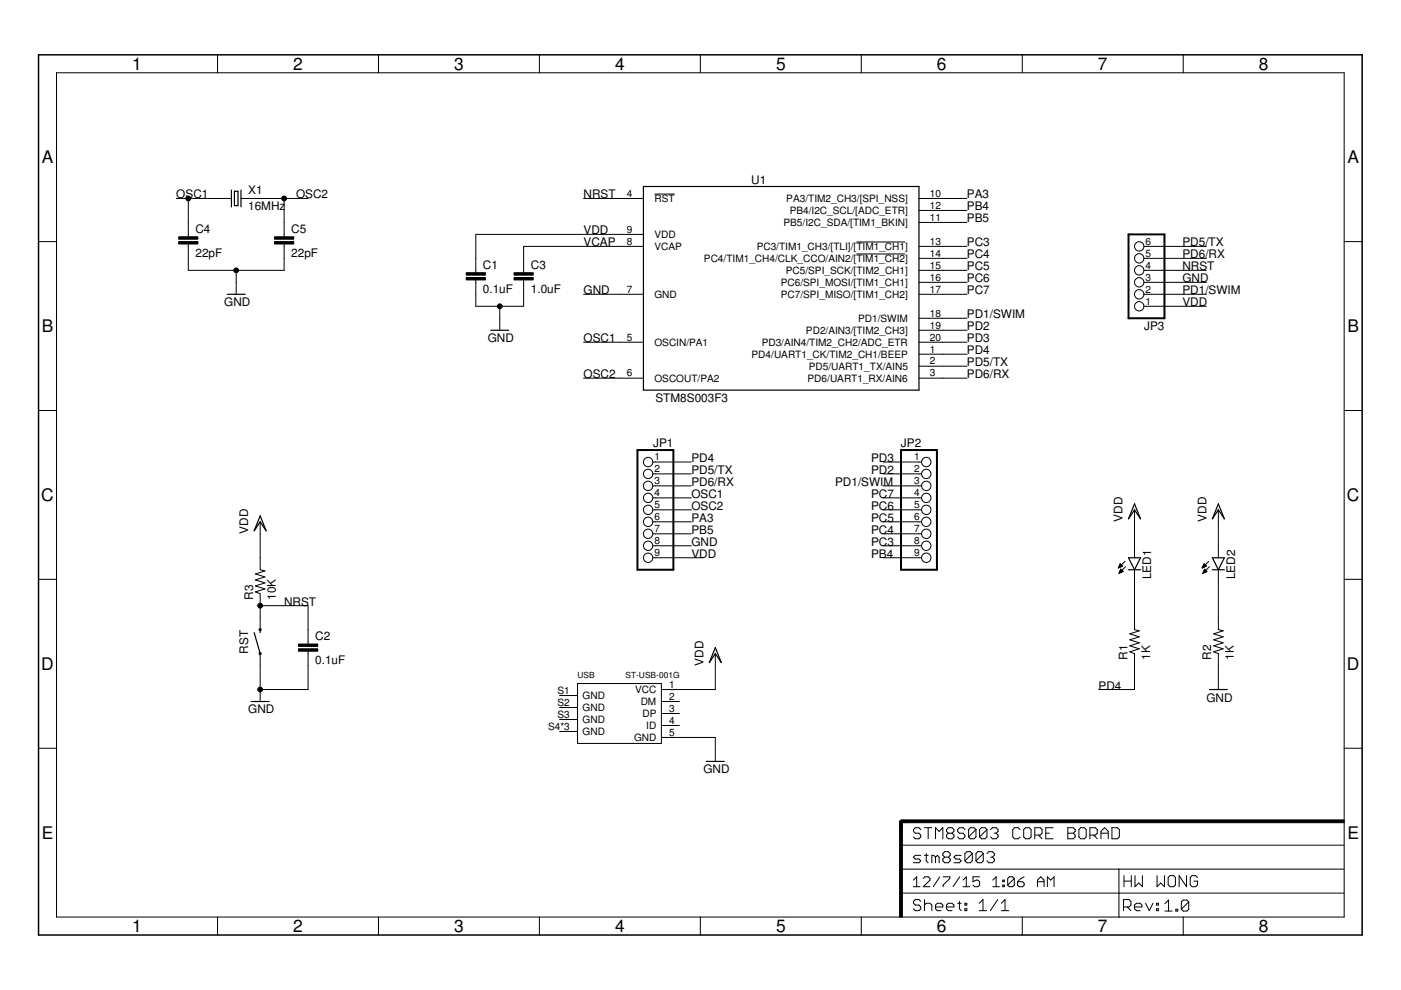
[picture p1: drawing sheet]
<svg xmlns="http://www.w3.org/2000/svg" width="297mm" height="210mm" viewBox="0 0 297 210" stroke-linecap="round" stroke-linejoin="round" font-family="sans-serif">
<g fill="none" stroke="#000" stroke-width=".21">
<path d="M12 15.4h273v179h-273zM46.1 11.6v3.8M80.2 11.6v3.8M114.4 11.6v3.8M148.5 11.6v3.8M182.6 11.6v3.8M216.7 11.6v3.8M250.9 11.6v3.8M8.2 51.2h3.8M37.4 42.1h11.7M39.9 51.7v5.6h20.3v-5.6M39.9 42.1v8.1"/>
<path d="M50.1 57.3v5.1M51.1 42.1h14.2M60.2 42.1v8.1M100.9 59.4v5.5h10.1v-5.5M123.7 42.1h12.7M136.4 49.7h-35.5v8.1M136.4 52.2h-25.4v5.6M138.8 41.1h4.2M181.5 53.8h10.4M181.6 51.3h10.3M194.8 52.2h10.2M194.8 42.1h10.2"/>
<path d="M194.8 44.6h10.2M194.8 47.2h10.2M194.8 54.8h10.2M194.8 57.3h10.2M194.8 59.9h10.2M242.5 52.2h13.3M242.5 54.8h13.3M242.5 57.3h13.3M242.5 59.9h13.3M285 51.2h3.8M106 64.9v5.1M123.7 62.4h12.7"/>
<path d="M123.7 72.6h12.7M194.8 62.4h10.2M194.8 72.6h10.2M194.8 67.5h10.2M194.8 70h10.2M194.8 75.1h10.2M194.8 77.6h10.2M242.5 62.4h13.3M242.5 64.9h13.3M8.2 87h3.8M123.7 80.2h12.7M138.4 98h8.2"/>
<path d="M187.2 98h8.2M194.8 80.2h10.2M285 87h3.8M55.2 110.6v10.2l1 .3-2.1 .6 2.1 .6-2.1 .7 2.1 .6-2.1 .6 2.1 .7-2.1 .6 1.1 .4v7.6M138.4 100.5h8.2M138.4 103h8.2M138.4 105.6h8.2M138.4 108.1h8.2M138.4 110.6h8.2M138.4 113.2h8.2M138.4 115.7h8.2M138.4 118.3h10.7"/>
<path d="M187.2 100.5h8.2M187.2 103h8.2M187.2 105.6h8.2M187.2 108.1h8.2M187.2 110.6h8.2M187.2 113.2h8.2M187.2 115.7h8.2M187.2 118.3h8.2M237.3 120h.7M237.3 119.9h.5M237.4 119.8h.3M237.4 119.6h.2"/>
<path d="M237.5 119.5l.5 .5-.9 .4zM238.5 119l-1.4 1.4M240.5 108.1v10.2M255.1 120h.7M255.1 119.9h.5M255.2 119.8h.3M255.2 119.6h.2M255.3 119.5l.5 .5-.9 .4zM256.3 119l-1.4 1.4M258.3 108.1v10.2M8.2 122.8h3.8M55.2 128.4h10.1v8.1"/>
<path d="M55.2 138.6v10.1M65.3 138.1v8.1h-10.1M151.7 138.6v7.6h-11.5M237.2 120.4h.1M237.2 120.2h.3M237.2 120.1h.6M237.3 121.5h.2M237.3 121.3h.5M237.4 121.2h.7M237.4 121.1h.6M237.5 121h.4M237.6 120.8h.2"/>
<path d="M237.6 120.7h.1M237.6 120.7l.5 .5-.9 .4zM238.6 120.2l-1.4 1.4M240.5 120.8v12.7l1.1 .3-2.1 .6 2.1 .6-2.1 .7 2.1 .6-2.1 .6 2.1 .7-2.1 .6 1 .4v7.6h-7.6M254.9 120.4h.1M255 120.2h.3M255 120.1h.6M255.1 121.5h.2M255.1 121.3h.5M255.2 121.2h.6M255.2 121.1h.6M255.3 121h.4"/>
<path d="M255.3 120.8h.3M255.4 120.7h.1M255.4 120.7l.5 .5-.9 .4zM256.4 120.2l-1.4 1.4M258.3 120.8v12.7l1 .3-2 .6 2 .6-2 .7 2 .6-2 .6 2 .7-2 .6 1 .4v7.6M285 122.8h3.8M8.2 158.6h3.8M118.6 147.5h3.8M118.6 150h3.8M118.6 152.5h3.8M118.6 155.1h3.8M122.4 144.9h17.8v12.7h-17.8z"/>
<path d="M140.2 148.7h3.8M140.2 151.3h3.8M140.2 153.8h3.8M140.2 156.4h11.5v5M285 158.6h3.8M191 179.2h94M195.2 175.9l-.4-.4h-.7l-.4 .4v.4l.4 .4h.7l.4 .4v.3l-.4 .4h-.7l-.4-.4M196 175.5h1.6M196.8 175.5v2.3M198.4 177.8v-2.3l.7 .8 .8-.8v2.3M201.1 176.7l-.4 .4v.3l.4 .4h.7l.4-.4v-.3l-.4-.4M201.1 176.7l-.4-.4v-.4l.4-.4h.7l.4 .4v.4l-.4 .4"/>
<path d="M201.1 176.7h.7M204.6 175.9l-.4-.4h-.8l-.4 .4v.4l.4 .4h.8l.4 .4v.3l-.4 .4h-.8l-.4-.4M206.9 175.9v1.5l-.4 .4h-.8l-.3-.4M206.9 175.9l-.4-.4h-.8l-.3 .4v1.5M206.9 175.9l-1.5 1.5M209.3 175.9l-.4-.4h-.8l-.4 .4v1.5M209.3 175.9v1.5l-.4 .4h-.8l-.4-.4M209.3 175.9l-1.6 1.5M210 175.9l.4-.4h.8l.4 .4v.4l-.4 .4M210.8 176.7h.4M211.2 176.7l.4 .4v.3l-.4 .4h-.8l-.4-.4M216.3 175.9l-.4-.4h-.8l-.4 .4v1.5l.4 .4h.8l.4-.4"/>
<path d="M217.4 175.5h.8l.4 .4v1.5l-.4 .4h-.8l-.4-.4v-1.5zM219.4 177.1h1.2l.3-.4v-.8l-.3-.4h-1.2v2.3M220.2 177.1l.7 .7M221.7 176.7h.8M223.3 175.5h-1.6v2.3h1.6M226.4 175.5h1.2l.4 .4v.4l-.4 .4 .4 .4v.3l-.4 .4h-1.2zM226.4 176.7h1.2M229.1 175.5h.8l.4 .4v1.5l-.4 .4h-.8l-.4-.4v-1.5zM231.1 177.1h1.1l.4-.4v-.8l-.4-.4h-1.1v2.3M231.9 177.1l.7 .7M233.4 176.7h1.6M233.4 177.8v-1.5l.8-.8 .8 .8v1.5"/>
<path d="M235.8 175.5h1.1l.4 .4v1.5l-.4 .4h-1.1zM46.1 194.4v3.8M80.2 194.4v3.8M114.4 194.4v3.8M148.5 194.4v3.8M182.6 194.4v3.8M191 189.4h94M191 184.3h94M193.7 186.6l.7-.7v2.1M193.7 188h1.4M195.2 181.4h-1.1l-.4 .3 .4 .4h.7l.4 .4-.4 .4h-1.1M195.2 191.1l-.4-.4h-.7l-.4 .4v.4l.4 .4h.7l.4 .4v.4l-.4 .4h-.7l-.4-.4"/>
<path d="M195.7 186.2l.4-.3h.7l.4 .3v.4l-1.5 1.4h1.5M196 181.4h.8M196 191.9l.4-.4h.8l.4 .4v1.2M196 190.7v2.4M196.4 181v1.5l.4 .4M198.4 181.7l-.4-.3h-.4v1.5M198.4 181.7v1.2M198.4 192.3h1.5v-.4l-.4-.4h-.8l-.3 .4v.8l.3 .4h.8M198.4 181.7l.3-.3 .4 .3v1.2M199.3 185.9l-1.4 2.1M200 185.9h1.4v.3l-1.4 1.5v.3M200.3 181.7l-.4 .4v.4l.4 .4h.8l.4-.4v-.4l-.4-.4"/>
<path d="M200.3 181.7l-.4-.3v-.4l.4-.4h.8l.4 .4v.4l-.4 .3M200.3 181.7h.8M200.7 192.3h1.5v-.4l-.4-.4h-.7l-.4 .4v.8l.4 .4h.7M203 191.5h.8M203.4 191.1v1.6l.4 .4M203.5 185.9l-1.4 2.1M203.8 181.4h-1.2l-.4 .3 .4 .4h.8l.4 .4-.4 .4h-1.2M204.2 188h1.4M204.2 186.6l.7-.7v2.1M204.6 191.5h.4v.4h-.4zM204.6 192.7h.4v.4h-.4zM206.1 181v1.5l-.4 .4h-.7l-.4-.4"/>
<path d="M206.1 181l-.4-.4h-.7l-.4 .4v1.5M206.1 181l-1.5 1.5M207.6 191.5l.8-.8v2.4M207.6 193.1h1.6M207.7 185.9h-1.4v1l.7-.3h.3l.4 .3v.8l-.4 .3h-.7l-.3-.3M208.5 181v1.5l-.4 .4h-.8l-.4-.4M208.5 181l-.4-.4h-.8l-.4 .4v1.5M208.5 181l-1.6 1.5M209.3 181l.4-.4h.7l.4 .4v.4l-.4 .3M210 181.7h.4M210.4 181.7l.4 .4v.4l-.4 .4h-.7l-.4-.4M210.5 188h1.4"/>
<path d="M210.5 186.6l.7-.7v2.1M211.5 190.7l-1.5 2.4M212.3 193.1h1.6M212.3 191.5l.8-.8v2.4M212.6 187.7h.3v.3h-.3zM212.6 186.6h.3v.3h-.3zM215.1 186.2v1.5l-.4 .3h-.7l-.3-.3M215.1 186.2l-.4-.3h-.7l-.3 .3v1.5M215.1 186.2l-1.4 1.5M215.8 186.9h1l.3 .4v.4l-.3 .3h-.7l-.3-.3zM216.7 194.4v3.8M217.1 185.9l-.6 .3-.7 .7"/>
<path d="M220 186.9h1.4M220 188v-1.4l.7-.7 .7 .7v1.4M222.1 188v-2.1l.7 .7 .7-.7v2.1M237.2 184.3v10.2M238.2 192.3h1.2l.4-.4v-.8l-.4-.4h-1.2v2.4M238.3 185.7v2.3M238.3 186.8h1.6M239 192.3l.8 .8M239.9 185.7v2.3M240.5 192.3h1.6v-.4l-.4-.4h-.8l-.4 .4v.8l.4 .4h.8M240.6 185.7v2.3l.8-.8 .8 .8v-2.3M242.9 191.5l.8 1.6 .8-1.6"/>
<path d="M245.2 192.7h.4v.4h-.4zM245.2 191.5h.4v.4h-.4zM245.3 185.7v2.3l.8-.8 .8 .8v-2.3M247 191.6l.8-.8v2.4M247 193.2h1.5M248.1 185.7h.7l.4 .4v1.5l-.4 .4h-.7l-.4-.4v-1.5zM249.3 192.8h.4v.4h-.4zM250.9 194.4v3.8M251.6 185.7v2.3l-1.6-2.3v2.3M252 191.2v1.6l-.3 .4h-.8l-.4-.4M252 191.2l-.3-.4h-.8l-.4 .4v1.6M252 191.2l-1.5 1.6"/>
<path d="M253.9 186.1l-.4-.4h-.8l-.4 .4v1.5l.4 .4h.8l.4-.4v-.8h-.8"/>
<circle cx="241.5" cy="59.9" r=".99"/>
<circle cx="241.5" cy="57.3" r=".99"/>
<circle cx="241.5" cy="54.8" r=".99"/>
<circle cx="241.5" cy="52.2" r=".99"/>
<circle cx="241.5" cy="64.9" r=".99"/>
<circle cx="241.5" cy="62.4" r=".99"/>
<circle cx="137.4" cy="98" r=".99"/>
<circle cx="196.4" cy="98" r=".99"/>
<circle cx="137.4" cy="105.6" r=".99"/>
<circle cx="137.4" cy="115.7" r=".99"/>
<circle cx="137.4" cy="103" r=".99"/>
<circle cx="137.4" cy="108.1" r=".99"/>
<circle cx="137.4" cy="110.6" r=".99"/>
<circle cx="137.4" cy="113.2" r=".99"/>
<circle cx="137.4" cy="118.3" r=".99"/>
<circle cx="137.4" cy="100.5" r=".99"/>
<circle cx="196.4" cy="100.5" r=".99"/>
<circle cx="196.4" cy="105.6" r=".99"/>
<circle cx="196.4" cy="103" r=".99"/>
<circle cx="196.4" cy="108.1" r=".99"/>
<circle cx="196.4" cy="115.7" r=".99"/>
<circle cx="196.4" cy="110.6" r=".99"/>
<circle cx="196.4" cy="113.2" r=".99"/>
<circle cx="196.4" cy="118.3" r=".99"/>
</g>
<g fill="none" stroke="#000" stroke-width=".25">
<path d="M136.4 39.5h58.4v43.2h-58.4zM49.1 40.3v3.6M49.7 40.6h.8v3h-.8zM51.1 40.3v3.6M48.2 62.4h3.8M104.1 70h3.8M55.2 109.4l1.2 3.1-1.2-1.9-1.3 1.9zM239.3 118.3h2.5l-1.3 2.5zM240.5 106.8l1.3 3.2-1.3-1.9-1.2 1.9zM257 118.3h2.6l-1.3 2.5zM258.3 106.8l1.3 3.2-1.3-1.9-1.3 1.9zM53.9 134.1l1.3 4.5"/>
<path d="M55.2 133.5v.6M151.7 137.3l1.2 3.2-1.2-1.9-1.3 1.9zM239.3 120.8h2.5M257 120.8h2.6M53.3 148.7h3.8M256.4 146.2h3.8M149.8 161.4h3.8"/>
</g>
<g fill="none" stroke="#000" stroke-width=".42">
<path d="M239.3 49.7h7.6v17.8h-7.6zM135.1 95.4h7.7v25.4h-7.7zM191 95.4h7.6v25.4h-7.6z"/>
<circle cx="55.2" cy="133.5" r=".13"/>
<circle cx="55.2" cy="138.6" r=".13"/>
</g>
<path d="M37.9 51.2h4.1v.5h-4.1zM37.9 50.2h4.1v.5h-4.1zM58.2 51.2h4.1v.5h-4.1zM58.2 50.2h4.1v.5h-4.1zM98.8 58.8h4.1v.6h-4.1zM98.8 57.8h4.1v.5h-4.1zM109 58.8h4.1v.6h-4.1zM109 57.8h4.1v.5h-4.1zM63.3 137.6h4.1v.5h-4.1zM63.3 136.5h4.1v.6h-4.1zM190.7 174.1h.6v20.3h-.6zM191 173.8h94v.6h-94z" fill="#000" stroke="#000" stroke-width=".21"/>
<path d="M192.3 174.1h-1.3v1.3" fill="none" stroke="#000" stroke-width=".61"/>
<path d="M8.2 11.6h280.6v186.6h-280.6z" fill="none" stroke="#000" stroke-width=".32"/>
<g fill="#000" stroke="#000" stroke-width=".21">
<circle cx="39.9" cy="42.1" r=".51"/>
<circle cx="50.1" cy="57.3" r=".51"/>
<circle cx="60.2" cy="42.1" r=".51"/>
<circle cx="106" cy="64.9" r=".51"/>
<circle cx="55.2" cy="128.4" r=".51"/>
<circle cx="55.2" cy="146.2" r=".51"/>
</g>
<g font-size="3.7">
<text x="28" y="14.8">1</text>
<text x="62.2" y="14.8">2</text>
<text x="96.3" y="14.8">3</text>
<text x="130.4" y="14.8">4</text>
<text x="164.5" y="14.8">5</text>
<text x="198.7" y="14.8">6</text>
<text x="232.8" y="14.8">7</text>
<text x="266.9" y="14.8">8</text>
<text x="8.9" y="34.6">A</text>
<text x="285.7" y="34.6">A</text>
<text x="8.9" y="70.4">B</text>
<text x="285.7" y="70.4">B</text>
<text x="8.7" y="106.2">C</text>
<text x="285.6" y="106.2">C</text>
<text x="8.7" y="142">D</text>
<text x="285.6" y="142">D</text>
<text x="8.9" y="177.8">E</text>
<text x="285.7" y="177.8">E</text>
<text x="28" y="197.6">1</text>
<text x="62.2" y="197.6">2</text>
<text x="96.3" y="197.6">3</text>
<text x="130.4" y="197.6">4</text>
<text x="164.5" y="197.6">5</text>
<text x="198.7" y="197.6">6</text>
<text x="232.8" y="197.6">7</text>
<text x="266.9" y="197.6">8</text>
</g>
<g font-size="2.5">
<text x="52.6" y="41.1">X1</text>
<text x="159.3" y="39">U1</text>
<text x="37.4" y="42.1">OSC1</text>
<text x="52.6" y="44.6">16MHz</text>
<text x="62.8" y="42.1">OSC2</text>
<text x="123.7" y="42.1">NRST</text>
<text x="205" y="42.1">PA3</text>
<text x="205" y="47.2">PB5</text>
<text x="205" y="44.6">PB4</text>
<text x="41.4" y="49.3">C4</text>
<text x="61.8" y="49.3">C5</text>
<text x="123.7" y="49.7">VDD</text>
<text x="123.7" y="52.2">VCAP</text>
<text x="205" y="52.2">PC3</text>
<text x="250.7" y="52.2">PD5/TX</text>
<text x="41.4" y="54.4">22pF</text>
<text x="61.8" y="54.4">22pF</text>
<text x="102.4" y="56.9">C1</text>
<text x="112.6" y="56.9">C3</text>
<text x="205" y="59.9">PC6</text>
<text x="205" y="57.3">PC5</text>
<text x="205" y="54.8">PC4</text>
<text x="250.7" y="59.9">GND</text>
<text x="250.7" y="57.3">NRST</text>
<text x="250.7" y="54.8">PD6/RX</text>
<text x="47.5" y="64.9">GND</text>
<text x="102.4" y="62">0.1uF</text>
<text x="112.6" y="62">1.0uF</text>
<text x="123.7" y="62.4">GND</text>
<text x="205" y="62.4">PC7</text>
<text x="250.7" y="64.9">VDD</text>
<text x="250.7" y="62.4">PD1/SWIM</text>
<text x="205" y="70">PD2</text>
<text x="205" y="67.5">PD1/SWIM</text>
<text x="242.6" y="69.9">JP3</text>
<text x="103.4" y="72.6">GND</text>
<text x="123.7" y="72.6">OSC1</text>
<text x="205" y="75.1">PD4</text>
<text x="205" y="72.6">PD3</text>
<text x="205" y="77.6">PD5/TX</text>
<text x="123.7" y="80.2">OSC2</text>
<text x="205" y="80.2">PD6/RX</text>
<text x="139" y="85.3">STM8S003F3</text>
<text x="138.5" y="94.8">JP1</text>
<text x="191" y="94.8">JP2</text>
<text x="146.6" y="97.9">PD4</text>
<text x="146.6" y="100.5">PD5/TX</text>
<text x="184.7" y="97.9">PD3</text>
<text x="184.7" y="100.5">PD2</text>
<text x="146.6" y="105.6">OSC1</text>
<text x="146.6" y="103">PD6/RX</text>
<text x="177.1" y="103">PD1/SWIM</text>
<text x="184.7" y="105.6">PC7</text>
<text x="52.6" y="113.2" transform="rotate(-90 52.6 113.2)">VDD</text>
<text x="146.6" y="108.1">OSC2</text>
<text x="146.6" y="110.6">PA3</text>
<text x="146.6" y="113.2">PB5</text>
<text x="184.7" y="108.1">PC6</text>
<text x="184.7" y="110.6">PC5</text>
<text x="184.7" y="113.2">PC4</text>
<text x="238" y="110.6" transform="rotate(-90 238 110.6)">VDD</text>
<text x="255.8" y="110.6" transform="rotate(-90 255.8 110.6)">VDD</text>
<text x="146.6" y="115.7">GND</text>
<text x="146.6" y="118.3">VDD</text>
<text x="184.7" y="115.7">PC3</text>
<text x="184.7" y="118.3">PB4</text>
<text x="244.1" y="122.8" transform="rotate(-90 244.1 122.8)">LED1</text>
<text x="261.9" y="122.8" transform="rotate(-90 261.9 122.8)">LED2</text>
<text x="53.7" y="127.2" transform="rotate(-90 53.7 127.2)">R3</text>
<text x="58.5" y="127.2" transform="rotate(-90 58.5 127.2)">10K</text>
<text x="60.2" y="128.4">NRS</text>
<text x="65.5" y="128.4">T</text>
<text x="66.8" y="135.7">C2</text>
<text x="52.6" y="138.6" transform="rotate(-90 52.6 138.6)">RST</text>
<text x="66.8" y="140.7">0.1uF</text>
<text x="149.1" y="141.1" transform="rotate(-90 149.1 141.1)">VDD</text>
<text x="239" y="139.8" transform="rotate(-90 239 139.8)">R1</text>
<text x="243.8" y="139.8" transform="rotate(-90 243.8 139.8)">1K</text>
<text x="256.8" y="139.8" transform="rotate(-90 256.8 139.8)">R2</text>
<text x="261.6" y="139.8" transform="rotate(-90 261.6 139.8)">1K</text>
<text x="232.9" y="146.2">PD4</text>
<text x="255.8" y="148.7">GND</text>
<text x="52.6" y="151.3">GND</text>
<text x="149.1" y="164">GND</text>
</g>
<g font-size="2.1">
<text x="132.9" y="41.7">4</text>
<text x="197.2" y="41.7">10</text>
<text x="138.8" y="42.8">RST</text>
<text x="166.1" y="47.9">PB5/I2C_SDA/[TIM1_BKIN]</text>
<text x="166.7" y="42.8">PA3/TIM2_CH3/[SPI_NSS]</text>
<text x="167.4" y="45.4">PB4/I2C_SCL/[ADC_ETR]</text>
<text x="197.2" y="44.3">12</text>
<text x="197.2" y="46.8">11</text>
<text x="132.9" y="49.3">9</text>
<text x="132.9" y="51.9">8</text>
<text x="138.8" y="50.5">VDD</text>
<text x="138.8" y="53">VCAP</text>
<text x="160.4" y="53">PC3/TIM1_CH3/[TLI]/[TIM1_CH1]</text>
<text x="197.2" y="51.9">13</text>
<text x="242.9" y="51.9">6</text>
<text x="149.3" y="55.5">PC4/TIM1_CH4/CLK_CCO/AIN2/[TIM1_CH2]</text>
<text x="166.6" y="58.1">PC5/SPI_SCK/[TIM2_CH1]</text>
<text x="197.2" y="54.4">14</text>
<text x="197.2" y="57">15</text>
<text x="197.2" y="59.5">16</text>
<text x="242.9" y="59.5">3</text>
<text x="242.9" y="57">4</text>
<text x="242.9" y="54.4">5</text>
<text x="132.9" y="62">7</text>
<text x="138.8" y="63.2">GND</text>
<text x="165.5" y="60.6">PC6/SPI_MOSI/[TIM1_CH1]</text>
<text x="165.5" y="63.2">PC7/SPI_MISO/[TIM1_CH2]</text>
<text x="197.2" y="62">17</text>
<text x="242.9" y="64.6">1</text>
<text x="242.9" y="62">2</text>
<text x="170.9" y="70.8">PD2/AIN3/[TIM2_CH3]</text>
<text x="181.9" y="68.2">PD1/SWIM</text>
<text x="197.2" y="67.1">18</text>
<text x="197.2" y="69.7">19</text>
<text x="132.9" y="72.2">5</text>
<text x="138.8" y="73.3">OSCIN/PA1</text>
<text x="159.4" y="75.9">PD4/UART1_CK/TIM2_CH1/BEEP</text>
<text x="161.5" y="73.3">PD3/AIN4/TIM2_CH2/ADC_ETR</text>
<text x="197.2" y="72.2">20</text>
<text x="197.2" y="74.7">1</text>
<text x="197.2" y="77.3">2</text>
<text x="132.9" y="79.8">6</text>
<text x="138.8" y="80.9">OSCOUT/PA2</text>
<text x="171.2" y="80.9">PD6/UART1_RX/AIN6</text>
<text x="171.5" y="78.4">PD5/UART1_TX/AIN5</text>
<text x="197.2" y="79.8">3</text>
<text x="138.8" y="97.6">1</text>
<text x="138.8" y="100.1">2</text>
<text x="193.9" y="97.6">1</text>
<text x="193.9" y="100.1">2</text>
<text x="138.8" y="102.7">3</text>
<text x="138.8" y="105.2">4</text>
<text x="138.8" y="107.8">5</text>
<text x="193.9" y="102.7">3</text>
<text x="193.9" y="105.2">4</text>
<text x="193.9" y="107.8">5</text>
<text x="138.8" y="110.3">6</text>
<text x="138.8" y="112.8">7</text>
<text x="193.9" y="110.3">6</text>
<text x="193.9" y="112.8">7</text>
<text x="138.8" y="115.4">8</text>
<text x="138.8" y="117.9">9</text>
<text x="193.9" y="115.4">8</text>
<text x="193.9" y="117.9">9</text>
<text x="118.2" y="147.1">S1</text>
<text x="118.2" y="149.6">S2</text>
<text x="123.5" y="148.2">GND</text>
<text x="134.7" y="147">VCC</text>
<text x="135.8" y="149.5">DM</text>
<text x="141.9" y="145.8">1</text>
<text x="141.9" y="148.4">2</text>
<text x="116.2" y="154.7">S4*3</text>
<text x="118.2" y="152.2">S3</text>
<text x="123.5" y="150.8">GND</text>
<text x="123.5" y="153.3">GND</text>
<text x="123.5" y="155.8">GND</text>
<text x="136.2" y="152">DP</text>
<text x="137" y="154.6">ID</text>
<text x="141.9" y="150.9">3</text>
<text x="141.9" y="153.5">4</text>
<text x="141.9" y="156">5</text>
<text x="134.4" y="157.1">GND</text>
</g>
<g font-size="1.8">
<text x="122.5" y="143.7">USB</text>
<text x="132.6" y="143.7">ST-USB-001G</text>
</g>
</svg>
